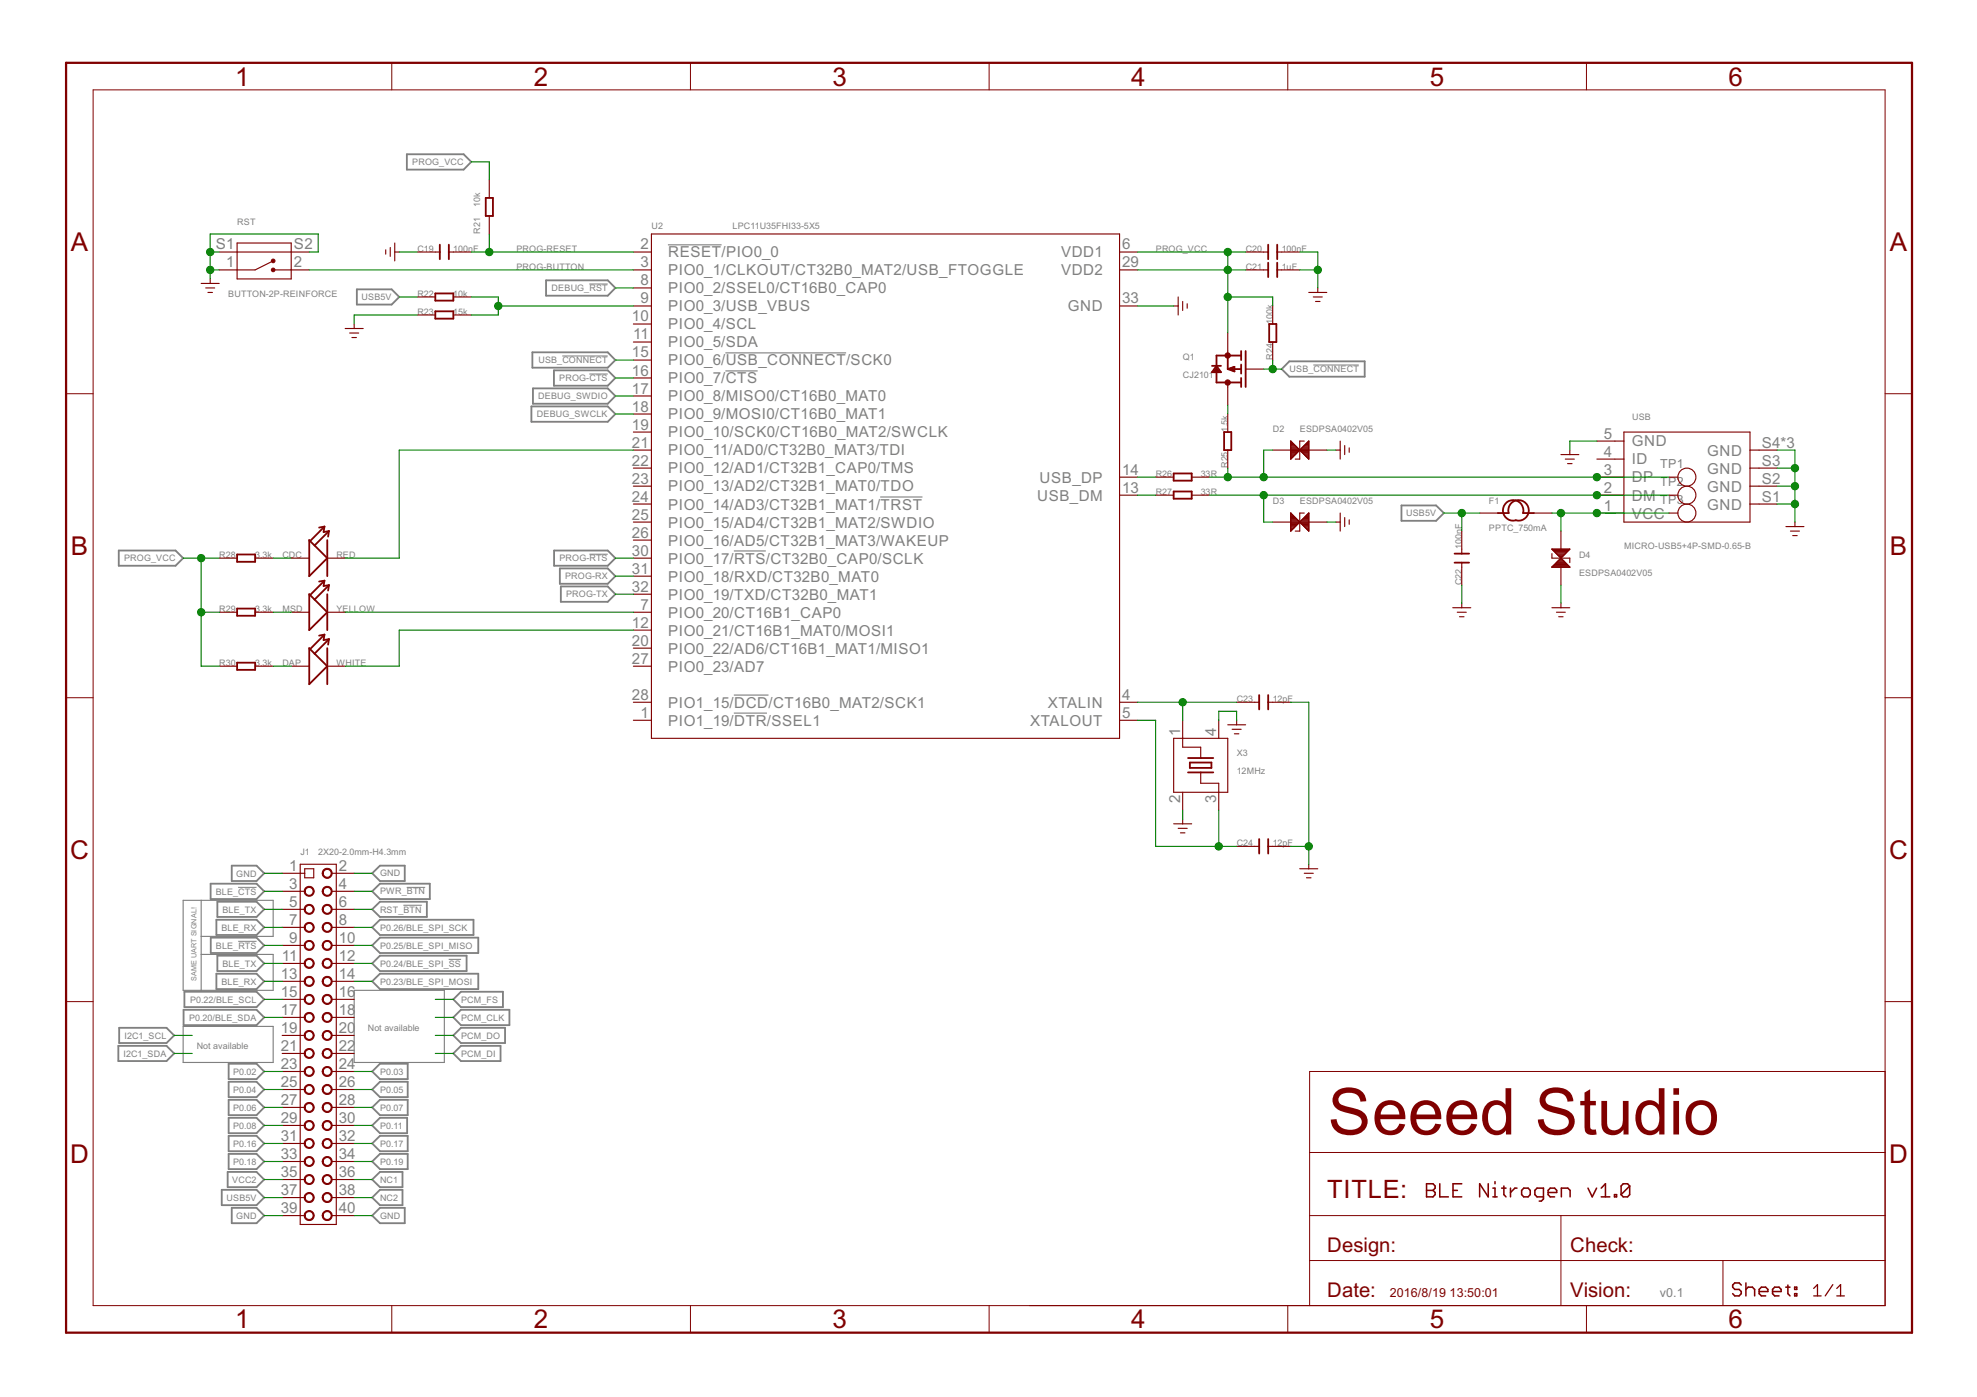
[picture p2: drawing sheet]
<svg xmlns="http://www.w3.org/2000/svg" width="297mm" height="210mm" viewBox="0 0 297 210" stroke-linecap="round" stroke-linejoin="round" font-family="sans-serif">
<path d="M30.2 135.3v13.5M27.5 154.2h13.5v5.4h-13.5zM30.2 140.7h10.8v-5.4h-13.5v13.5h13.5v-5.4h-10.8M53.2 148.8h13.6v10.8h-13.6z" fill="none" stroke="#7f7f7f" stroke-width=".17"/>
<path d="M100.4 36.8h8M109 53h18.1M109 55.7h4.8M132.2 74.7h6.4M110.3 82.8h4.8M110.3 107.1h4.9M110.3 104.4h5.2" fill="none" stroke="#808080" stroke-width=".17"/>
<g fill="none" stroke="#808080" stroke-width=".28">
<path d="M61.1 23.2h8.6l1.1 1.1-1.1 1.2h-8.6zM53.6 43.5h5.2l1.2 1.1-1.2 1.2h-5.2zM80 52.9h11.3l1.2 1.2-1.2 1.1h-11.3zM80.1 58.4h11.2l1.2 1.1-1.2 1.2h-11.2zM82 42.1h9.3l1.2 1.2-1.2 1.1h-9.3zM83.2 55.6h8.1l1.2 1.2-1.2 1.2h-8.1zM193.7 54.3h11.3v2.3h-11.3l-1.1-1.1zM79.8 61.1h11.5l1.2 1.1-1.2 1.2h-11.5zM210.6 75.9h5.2l1.1 1.2-1.1 1.2h-5.2zM17.8 82.7h8.6l1.1 1.2-1.1 1.1h-8.6zM83.2 82.7h8.1l1.2 1.2-1.2 1.1h-8.1zM84.1 85.4h7.2l1.2 1.2-1.2 1.1h-7.2z"/>
<path d="M84.3 88.1h7l1.2 1.2-1.2 1.1h-7zM31.6 132.8h6.9l1.2 1.1-1.2 1.2h-6.9zM32.5 138.2h6l1.2 1.1-1.2 1.2h-6zM32.7 135.5h5.8l1.2 1.1-1.2 1.2h-5.8zM34.8 130.1h3.7l1.2 1.1-1.2 1.2h-3.7zM55.9 131.2l1.2-1.1h3.7v2.3h-3.7zM55.9 133.9l1.2-1.1h7.5v2.3h-7.5zM55.9 136.6l1.2-1.1h7v2.3h-7zM55.9 139.3l1.2-1.1h14v2.3h-14zM17.8 157.1h7.2l1.2 1.2-1.2 1.1h-7.2zM17.9 154.4h7.1l1.2 1.2-1.2 1.1h-7.1zM27.6 151.7h10.9l1.2 1.2-1.2 1.1h-10.9z"/>
<path d="M27.7 149h10.8l1.2 1.2-1.2 1.1h-10.8zM31.7 140.9h6.8l1.2 1.1-1.2 1.2h-6.8zM32.5 146.3h6l1.2 1.1-1.2 1.2h-6zM32.7 143.6h5.8l1.2 1.2-1.2 1.1h-5.8zM34.4 159.8h4.1l1.2 1.2-1.2 1.1h-4.1zM55.9 144.8l1.2-1.2h13v2.3h-13zM55.9 147.4l1.2-1.1h14.8v2.3h-14.8zM57.1 140.9h14.8v2.3h-14.8l-1.2-1.2zM68.1 158.3l1.2-1.2h5.9v2.3h-5.9zM68.1 155.6l1.2-1.2h6.6v2.3h-6.6zM68.1 152.9l1.2-1.2h7.2v2.3h-7.2zM69.3 149h6.3v2.3h-6.3l-1.2-1.1z"/>
<path d="M33.3 178.8h5.2l1.2 1.1-1.2 1.2h-5.2zM34.2 176.1h4.3l1.2 1.1-1.2 1.2h-4.3zM34.4 162.5h4.1l1.2 1.2-1.2 1.1h-4.1zM34.4 165.2h4.1l1.2 1.2-1.2 1.2h-4.1zM34.4 168h4.1l1.2 1.1-1.2 1.2h-4.1zM34.4 170.7h4.1l1.2 1.1-1.2 1.2h-4.1zM34.4 173.4h4.1l1.2 1.1-1.2 1.2h-4.1zM55.9 163.7l1.2-1.2h4.2v2.3h-4.2zM55.9 179.9l1.2-1.1h3.4v2.3h-3.4zM55.9 177.2l1.2-1.1h3.4v2.3h-3.4zM55.9 161l1.2-1.2h4.2v2.3h-4.2zM55.9 166.4l1.2-1.2h4.2v2.4h-4.2z"/>
<path d="M55.9 171.8l1.2-1.1h4.2v2.3h-4.2zM55.9 174.5l1.2-1.1h4.2v2.3h-4.2zM55.9 169.1l1.2-1.1h4.1v2.3h-4.1zM34.8 181.5h3.7l1.2 1.1-1.2 1.2h-3.7zM55.9 182.6l1.2-1.1h3.7v2.3h-3.7z"/>
</g>
<path d="M84.5 53.5h6.8M88.5 56.2h2.8M88.5 42.7h2.8M197.3 54.8h6.9M88.6 83.3h2.7M35.8 133.3h2.7M60.6 136h2.8M61.1 133.3h2.8M35.8 141.4h2.7M67.4 144.1h1.9" fill="none" stroke="#808080" stroke-width=".15"/>
<g fill="none" stroke="#800000" stroke-width=".15">
<path d="M14 13.5h269.2v182.7h-269.2zM58.9 9.4v4.1M103.7 9.4v4.1M148.6 9.4v4.1M193.5 9.4v4.1M238.4 9.4v4.1M9.9 59.2h4.1M283.2 59.2h4.1M9.9 104.8h4.1M283.2 104.8h4.1M9.9 150.5h4.1M283.2 150.5h4.1"/>
<path d="M196.8 173.2h86.4M283.2 161h-86.4v35.2M58.9 196.2v4M103.7 196.2v4M148.6 196.2v4M193.5 196.2v4M196.8 189.4h86.4M196.8 182.6h86.4M234.5 182.6v13.6M238.4 196.2v4M258.9 189.4v6.8"/>
</g>
<g fill="none" stroke="#800000" stroke-width=".23">
<path d="M214.3 177.9h1l.3 .3v.3l-.3 .4 .3 .3v.3l-.3 .3h-1zM214.3 178.9h1M216.3 177.9v1.9h1.3M218.3 178.9h.7M219.6 177.9h-1.3v1.9h1.3M223.6 177.9v1.9l-1.3-1.9v1.9M224.3 179.8h.6M224.3 178.5h.3v1.3M224.6 177.5v.4M225.6 178.5h.7M226 178.2v1.3l.3 .3M226.9 178.5v1.3"/>
<path d="M227.9 178.5h-.3l-.7 .7M228.9 178.5h.7l.3 .4v.6l-.3 .3h-.7l-.3-.3v-.6zM231.9 179.8h-1l-.3-.3v-.6l.3-.4h1v1.6l-.3 .4h-.3M232.6 179.2h1.3v-.3l-.3-.4h-.7l-.3 .4v.6l.3 .3h.7M234.6 179.8v-1.3h1l.3 .4v.9M238.6 178.5l.6 1.3 .7-1.3M240.6 179.8h1.3M240.6 178.5l.6-.6v1.9M242.6 179.5h.3v.3h-.3zM244.9 178.2l-.4-.3h-.6l-.3 .3v1.3M244.9 178.2v1.3l-.4 .3h-.6l-.3-.3M244.9 178.2l-1.3 1.3"/>
<path d="M261.6 193.1l-.3-.3h-.7l-.3 .3v.3l.3 .3h.7l.3 .4v.3l-.3 .3h-.7l-.3-.3M262.3 192.8v1.9M262.3 193.7l.4-.3h.6l.3 .3v1M264.3 194.1h1.3v-.4l-.3-.3h-.7l-.3 .3v.7l.3 .3h.7M266.3 194.1h1.3v-.4l-.3-.3h-.7l-.3 .3v.7l.3 .3h.7M268.3 193.4h.6M268.6 193.1v1.3l.3 .3M269.6 193.4h.4v.3h-.4zM269.6 194.4h.4v.3h-.4z"/>
</g>
<path d="M9.9 9.4h277.4v190.8h-277.4z" fill="none" stroke="#800000" stroke-width=".34"/>
<path d="M272.5 193.6l.6-.6v1.7M272.5 194.7h1.1M275.4 193l-1.2 1.7M276 194.7h1.1M276 193.6l.5-.6v1.7" fill="none" stroke="#800000" stroke-width=".19"/>
<g fill="none" stroke="#800000" stroke-width=".17">
<path d="M32.9 37.9h13.6M35.6 36.5h8.2v5.4h-8.2zM41 39.2l-2.7 1.4h-5.4M58 37.5v.7M58.6 37.2v1.3M59.3 37.9h.7M59.3 36.5v2.7M62.7 37.9h3.4M67.4 37.9h3.4M73.5 27v2.7M73.5 32.4v2.8M95.2 37.9h2.7"/>
<path d="M97.9 35.2h70.3v75.7h-70.3zM168.2 37.9h2.7M187.2 37.9h3.3M191.9 37.9h3.4M30.2 42.6h2.7M30.9 43.3h1.4M31.2 43.9h.7M31.6 41.9v.7M41 40.6h5.5M51.9 49.4h2.7M52.5 50h1.4M52.9 50.7h.7"/>
<path d="M53.2 48.7v.7M62.7 47.3h2.7M62.7 44.6h2.7M68.1 47.3h2.7M68.1 44.6h2.7M95.2 43.3h2.7M95.2 40.6h2.7M95.2 46h2.7M95.2 48.7h2.7M95.2 51.4h2.7M95.2 54.1h2.7M95.2 56.8h2.7"/>
<path d="M95.2 59.5h2.7M168.2 40.6h2.7M168.2 46h2.7M176.3 46h.7M177 44.6v2.7M177.7 45.3v1.4M178.4 45.6v.7M184.5 50v3.4M184.5 57.5v3.4M184.5 55.5h.3M187.2 40.6h3.3M187.2 55.5h2.7"/>
<path d="M191.2 46v2.7M191.2 51.4v2.7M191.9 40.6h3.4M196.6 43.9h2.7M197.3 44.6h1.4M197.7 45.3h.6M198 43.3v.6M95.2 62.2h2.7M95.2 64.9h2.7M95.2 67.6h2.7M95.2 70.3h2.7M95.2 73h2.7"/>
<path d="M95.2 75.7h2.7M95.2 78.4h2.7M168.2 74.4h2.7M168.2 71.7h2.7M173.6 74.4h2.7M173.6 71.7h2.7M179 74.4h2.8M179 71.7h2.8M184.5 62.2v2.7M184.5 67.6v2.7M191.2 67.6h2.7M191.2 78.4h2.7"/>
<path d="M193.9 66.3v2.7l2.7-2.7v2.7zM193.9 77.1v2.7l2.7-2.7v2.7zM193.9 68.9h.1M193.9 68.7h.3M193.9 68.6h.4M193.9 68.5h.5M193.9 68.3h.7M193.9 68.2h.8M193.9 68.1h.9M193.9 68h1M193.9 67.8h1.2M193.9 67.7h1.3"/>
<path d="M193.9 67.6h1.3M193.9 67.4h1.2M193.9 67.3h1.1M193.9 67.2h.9M193.9 67h.8M193.9 66.9h.7M193.9 66.8h.5M193.9 66.7h.4M193.9 66.5h.3M193.9 66.4h.2M193.9 79.7h.1M193.9 79.6h.2"/>
<path d="M193.9 79.5h.4M193.9 79.3h.5M193.9 79.2h.6M193.9 79.1h.8M193.9 78.9h.9M193.9 78.8h1M193.9 78.7h1.2M193.9 78.5h1.3M193.9 78.4h1.3M193.9 78.3h1.2M193.9 78.1h1.1M193.9 78h.9"/>
<path d="M193.9 77.9h.8M193.9 77.7h.7M193.9 77.6h.6M193.9 77.5h.4M193.9 77.4h.3M193.9 77.2h.2M193.9 77.1h.1M195.3 78.4h1.3M195.3 67.7h1.3M195.3 67.6h1.3M195.4 78.5h1.2M195.5 78.3h1.1"/>
<path d="M195.5 67.8h1.1M195.5 67.4h1.1M195.5 78.7h1.1M195.6 78.1h1M195.6 67.3h1M195.6 68h1M195.6 78.8h1M195.7 78h.9M195.7 67.2h.9M195.7 68.1h.9M195.8 78.9h.8M195.8 77.9h.8"/>
<path d="M195.9 67h.7M195.9 68.2h.7M195.9 79.1h.7M196 77.1h-.7v2.7h-.7M196 66.3h-.7v2.7h-.7M196 66.9h.6M196 77.7h.6M196 68.3h.6M196 79.2h.6M196.1 77.6h.5M196.1 68.5h.5M196.1 66.8h.5"/>
<path d="M196.2 79.3h.4M196.2 77.5h.4M196.3 68.6h.3M196.3 66.7h.3M196.3 79.5h.3M196.4 77.4h.2M196.4 66.5h.2M196.4 68.7h.2M196.4 79.6h.2M196.5 77.2h.1M196.5 66.4h.1M196.5 68.9h.1"/>
<path d="M196.6 79.7h.1M196.6 67.6h2.7M196.6 78.4h2.7M196.6 77.1h.1M200.7 67.6h.7M200.7 78.4h.7M201.4 66.3v2.7M201.4 77.1v2.7M202 67v1.3M202 77.8v1.3M202.7 67.3v.7M202.7 78.1v.7"/>
<path d="M219.6 79.8v3.4M222.3 77.1h2.7M230.5 77.1h2.7M234.5 68.3h2.7M234.5 79.8v2.7M235.2 69h1.3M235.5 69.7h.7M235.9 67.6v.7M239.9 77.1h4.1M239.9 74.4h4.1M239.9 71.7h4.1M239.9 69h4.1"/>
<path d="M239.9 66.3h4.1M244 64.9h18.9v13.5h-18.9zM250.8 77.1h1.3M250.8 74.4h1.3M250.8 71.7h1.3M262.9 67.6h4.1M262.9 70.3h4.1M262.9 73h4.1M262.9 75.7h4.1M268.3 79.1h2.7M269 79.8h1.4M269.7 78.4v.7"/>
<path d="M32.9 92h2.7M32.9 83.9h2.7M38.3 92h2.7M38.3 83.9h2.7M43.8 92h2.7M43.8 83.9h2.7M49.2 92h2.7M49.2 83.9h2.7M95.2 92h2.7M95.2 94.7h2.7M95.2 97.4h2.7M95.2 81.2h2.7"/>
<path d="M95.2 83.9h2.7M95.2 86.6h2.7M95.2 89.3h2.7M218.3 91.3h2.7M218.9 92h1.4M219.3 92.7h.7M219.6 84.5v3.4M219.6 90.6v.7M233.2 83.2v.7h2.7v.6M233.2 91.3h2.7M233.2 85.2l1.3-1.3 1.4 1.3zM233.2 85.2h2.7"/>
<path d="M233.2 82.5h2.7l-1.4 1.4zM233.2 82.6h2.6M233.3 85.1h2.4M233.4 82.7h2.3M233.4 84.9h2.2M233.5 82.8h2M233.6 84.8h1.9M233.6 83h1.8M233.7 84.7h1.6M233.8 83.1h1.5M233.8 84.5h1.4M233.8 92h1.4"/>
<path d="M233.9 83.2h1.2M234 84.4h1.1M234 83.4h1M234.1 84.3h.8M234.2 83.5h.7M234.2 92.7h.6M234.2 84.2h.6M234.3 83.6h.4M234.4 84h.3M234.4 83.8h.2M234.5 83.9h.1M234.5 85.2v2.7"/>
<path d="M234.5 90.6v.7M269.3 80.5h.7M32.9 100.1h2.7M38.3 100.1h2.7M43.8 100.1h2.7M49.2 100.1h2.7M95.2 108.2h2.7M95.2 105.5h2.7M95.2 100.1h2.7M168.2 108.2h2.7M168.2 105.5h2.7M176.3 110.9h8.2v8.1h-8.2z"/>
<path d="M177.7 108.2v4.1h2.7v1.6M177.7 119v2.8M180.4 116.1v1.6h2.7v4.1M183.1 108.2v2.7M184.5 108.9h2.7M185.1 109.6h1.4M185.5 110.3h.6M185.8 105.5h3.4M185.8 108.2v.7M190.5 105.5h3.4M42.4 131.2h3.4M42.4 133.9h3.4"/>
<path d="M42.4 136.6h3.4M42.4 139.3h3.4M45.1 129.9h5.4v54.1h-5.4zM45.8 130.5h1.3v1.4h-1.3zM49.8 131.2h3.4M49.8 133.9h3.4M49.8 136.6h3.4M49.8 139.3h3.4M176.3 123.8h2.7M177 124.5h1.4M177.4 125.1h.6M177.7 123.1v.7"/>
<path d="M185.8 127.2h3.4M190.5 127.2h3.4M195.3 130.5h2.7M196 131.2h1.3M196.3 131.9h.7M196.6 129.9v.6M42.4 142h3.4M42.4 144.8h3.4M42.4 147.4h3.4M42.4 150.2h3.4M42.4 152.9h3.4M42.4 155.6h3.4"/>
<path d="M42.4 158.3h3.4M49.8 142h3.4M49.8 144.8h3.4M49.8 147.4h3.4M49.8 150.2h3.4M49.8 152.9h3.4M49.8 155.6h3.4M49.8 158.3h3.4M42.4 161h3.4M42.4 163.7h3.4M42.4 166.4h3.4M42.4 169.1h3.4"/>
<path d="M42.4 171.8h3.4M42.4 174.5h3.4M42.4 177.2h3.4M42.4 179.9h3.4M49.8 161h3.4M49.8 163.7h3.4M49.8 166.4h3.4M49.8 169.1h3.4M49.8 171.8h3.4M49.8 174.5h3.4M49.8 177.2h3.4M49.8 179.9h3.4"/>
<path d="M42.4 182.6h3.4M49.8 182.6h3.4"/>
<circle cx="253.4" cy="74.4" r="1.35"/>
<circle cx="253.4" cy="71.7" r="1.35"/>
<circle cx="253.4" cy="77.1" r="1.35"/>
</g>
<g fill="none" stroke="#800000" stroke-width=".28">
<path d="M66.1 36.8v2.1M67.4 36.8v2.1M73 29.7h1.1v2.7h-1.1zM190.5 36.8v2.1M190.5 39.5v2.1M191.9 36.8v2.1M191.9 39.5v2.1M65.4 46.8h2.7v1.1h-2.7zM65.4 44.1h2.7v1.1h-2.7zM182.1 55h1.4M182.8 55l.7 .9h-1.4zM182.8 55.5l.3 .4"/>
<path d="M182.8 55.5l-.4 .4M182.8 55.5l.3 .3M182.8 55.5l-.4 .3M184.5 53.4v2.1M184.5 55.5l1 .3M184.8 55.5h1.7M184.8 55.5l.7 .3M185 55.3l.5 .5M185.5 55.1l-1 .4M185.5 55.1v.7M185.5 55.1l-.7 .4M186.5 53.4h-3.7v4.1h3.7"/>
<path d="M186.5 52.7v1.4M186.5 54.8v1.3M186.5 56.8v1.3M187.2 52.7v5.4M190.7 48.7h1.1v2.7h-1.1zM48.7 79.1l-2.1 2.2M48.7 79.1l-.8 .2M48.7 79.1l-.1 .8 .8-.1M49.4 79.8l-2.1 2.2M49.4 79.8l-.1 .8M176.3 71.1h2.7v1.1h-2.7zM176.3 73.9h2.7v1h-2.7z"/>
<path d="M183.9 64.9h1.1v2.7h-1.1zM225 77.1h1.7a1.54 1.54 0 0 1 1.3-1.9 1.54 1.54 0 0 1 1.7 1.6 1.54 1.54 0 0 1-1.9 1.4 1.54 1.54 0 0 1-2-1.4 1.54 1.54 0 0 1 1.7-1.6 1.54 1.54 0 0 1 1.3 1.9h1.7M35.6 83.3h2.7v1.1h-2.7zM35.6 91.4h2.7v1.1h-2.7zM35.6 99.6h2.7v1h-2.7zM46.5 89.3l2.7 2.7-2.7 2.7zM46.6 81.3l-.1-.1v5.4l2.7-2.7-1.9-1.9M46.6 97.5l-.1-.1v5.4l2.7-2.7-1.9-1.9M46.6 81.3l.7 .7M46.6 97.5l.7 .7M48.7 95.4l-2.1 2.1M48.7 95.4l-.8 .1"/>
<path d="M48.7 95.4l-.1 .8 .8-.2M48.7 87.2l-2.1 2.2M48.7 87.2l-.8 .2M48.7 87.2l-.1 .9 .8-.2M49.2 81.2v5.4M49.2 89.3v5.4M49.2 97.4v5.4M49.4 96l-2.1 2.2M49.4 96l-.1 .9M49.4 87.9l-2.1 2.2M49.4 87.9l-.1 .8M218.5 84.5h2.2"/>
<path d="M218.5 83.2h2.2M178.5 116.1h3.8M178.5 113.9h3.8M178.8 114.6h3.2v.8h-3.2zM189.2 104.4v2.2M190.5 104.4v2.2M189.2 126.1v2.1M190.5 126.1v2.1"/>
</g>
<g fill="#800000" stroke="#800000" stroke-width=".15">
<path d="M184.1 57.3a.41 .41 0 0 1 .7 0 .41 .41 0 0 1-.2 .6 .41 .41 0 0 1-.6-.4h.3l.2-.2 .1 .3h-.1l-.2-.1h-.3z" fill-rule="evenodd"/>
<path d="M184.1 53.2a.41 .41 0 0 1 .7 0 .41 .41 0 0 1-.2 .6 .41 .41 0 0 1-.6-.4h.3l.2-.1 .1 .1-.1 .2-.2-.2h-.3z" fill-rule="evenodd"/>
<path d="M45.9 136.1a.75 .75 0 0 1 1.2 .1 .75 .75 0 0 1-.4 1.1 .75 .75 0 0 1-1-.7h.2a.6 .6 0 0 1 .8-.5 .6 .6 0 0 1 .1 1 .6 .6 0 0 1-.9-.3v-.2h-.2z" fill-rule="evenodd"/>
<path d="M45.9 133.4a.75 .75 0 0 1 1.2 .1 .75 .75 0 0 1-.4 1.1 .75 .75 0 0 1-1-.7h.2a.6 .6 0 0 1 .8-.5 .6 .6 0 0 1 .1 1 .6 .6 0 0 1-.9-.3v-.2h-.2z" fill-rule="evenodd"/>
<path d="M45.9 138.9a.75 .75 0 0 1 1.2 0 .75 .75 0 0 1-.4 1.1 .75 .75 0 0 1-1-.7h.2a.6 .6 0 0 1 .8-.4 .6 .6 0 0 1 .1 1 .6 .6 0 0 1-.9-.3v-.3h-.2z" fill-rule="evenodd"/>
<path d="M45.9 141.6a.75 .75 0 0 1 1.2 0 .75 .75 0 0 1-.4 1.2 .75 .75 0 0 1-1-.8h.2a.6 .6 0 0 1 .8-.5 .6 .6 0 0 1 .1 1 .6 .6 0 0 1-.9-.3v-.2h-.2z" fill-rule="evenodd"/>
<path d="M45.9 144.3a.75 .75 0 0 1 1.2 0 .75 .75 0 0 1-.4 1.2 .75 .75 0 0 1-1-.7h.2a.6 .6 0 0 1 .8-.5 .6 .6 0 0 1 .1 1 .6 .6 0 0 1-.9-.4v-.1h-.2z" fill-rule="evenodd"/>
<path d="M45.9 147a.76 .76 0 0 1 1.2 0 .76 .76 0 0 1-.4 1.2 .76 .76 0 0 1-1-.8h.2a.6 .6 0 0 1 .8-.4 .6 .6 0 0 1 .1 1 .6 .6 0 0 1-.9-.3v-.3h-.2z" fill-rule="evenodd"/>
<path d="M45.9 149.7a.76 .76 0 0 1 1.2 0 .76 .76 0 0 1-.4 1.2 .76 .76 0 0 1-1-.7h.2a.6 .6 0 0 1 .8-.5 .6 .6 0 0 1 .1 1 .6 .6 0 0 1-.9-.3v-.2h-.2z" fill-rule="evenodd"/>
<path d="M45.9 152.4a.75 .75 0 0 1 1.2 0 .75 .75 0 0 1-.4 1.2 .75 .75 0 0 1-1-.7h.2a.6 .6 0 0 1 .8-.5 .6 .6 0 0 1 .1 1 .6 .6 0 0 1-.9-.3v-.2h-.2z" fill-rule="evenodd"/>
<path d="M45.9 155.1a.75 .75 0 0 1 1.2 0 .75 .75 0 0 1-.4 1.2 .75 .75 0 0 1-1-.7h.2a.6 .6 0 0 1 .8-.5 .6 .6 0 0 1 .1 1 .6 .6 0 0 1-.9-.3v-.2h-.2z" fill-rule="evenodd"/>
<path d="M45.9 160.5a.75 .75 0 0 1 1.2 .1 .75 .75 0 0 1-.4 1.1 .75 .75 0 0 1-1-.7h.2a.6 .6 0 0 1 .8-.5 .6 .6 0 0 1 .1 1 .6 .6 0 0 1-.9-.3v-.2h-.2z" fill-rule="evenodd"/>
<path d="M45.9 157.8a.75 .75 0 0 1 1.2 .1 .75 .75 0 0 1-.4 1.1 .75 .75 0 0 1-1-.7h.2a.6 .6 0 0 1 .8-.5 .6 .6 0 0 1 .1 1 .6 .6 0 0 1-.9-.3v-.2h-.2z" fill-rule="evenodd"/>
<path d="M45.9 163.2a.75 .75 0 0 1 1.2 .1 .75 .75 0 0 1-.4 1.1 .75 .75 0 0 1-1-.7h.2a.6 .6 0 0 1 .8-.5 .6 .6 0 0 1 .1 1 .6 .6 0 0 1-.9-.3v-.2h-.2z" fill-rule="evenodd"/>
<path d="M45.9 165.9a.76 .76 0 0 1 1.2 .1 .76 .76 0 0 1-.4 1.1 .76 .76 0 0 1-1-.7h.2a.6 .6 0 0 1 .8-.5 .6 .6 0 0 1 .1 1 .6 .6 0 0 1-.9-.3v-.2h-.2z" fill-rule="evenodd"/>
<path d="M45.9 168.6a.76 .76 0 0 1 1.2 .1 .76 .76 0 0 1-.4 1.1 .76 .76 0 0 1-1-.7h.2a.6 .6 0 0 1 .8-.5 .6 .6 0 0 1 .1 1 .6 .6 0 0 1-.9-.3v-.2h-.2z" fill-rule="evenodd"/>
<path d="M45.9 171.3a.75 .75 0 0 1 1.2 .1 .75 .75 0 0 1-.4 1.1 .75 .75 0 0 1-1-.7h.2a.6 .6 0 0 1 .8-.5 .6 .6 0 0 1 .1 1 .6 .6 0 0 1-.9-.3v-.2h-.2z" fill-rule="evenodd"/>
<path d="M45.9 174a.75 .75 0 0 1 1.2 .1 .75 .75 0 0 1-.4 1.1 .75 .75 0 0 1-1-.7h.2a.6 .6 0 0 1 .8-.5 .6 .6 0 0 1 .1 1 .6 .6 0 0 1-.9-.3v-.2h-.2z" fill-rule="evenodd"/>
<path d="M45.9 176.7a.75 .75 0 0 1 1.2 .1 .75 .75 0 0 1-.4 1.1 .75 .75 0 0 1-1-.7h.2a.6 .6 0 0 1 .8-.5 .6 .6 0 0 1 .1 1 .6 .6 0 0 1-.9-.3v-.2h-.2z" fill-rule="evenodd"/>
<path d="M45.9 179.5a.75 .75 0 0 1 1.2 0 .75 .75 0 0 1-.4 1.1 .75 .75 0 0 1-1-.7h.2a.6 .6 0 0 1 .8-.5 .6 .6 0 0 1 .1 1 .6 .6 0 0 1-.9-.3v-.2h-.2z" fill-rule="evenodd"/>
<path d="M45.9 182.2a.75 .75 0 0 1 1.2 0 .75 .75 0 0 1-.4 1.2 .75 .75 0 0 1-1-.8h.2a.6 .6 0 0 1 .8-.5 .6 .6 0 0 1 .1 1 .6 .6 0 0 1-.9-.3v-.2h-.2z" fill-rule="evenodd"/>
<path d="M48.6 179.5a.75 .75 0 0 1 1.2 0 .75 .75 0 0 1-.4 1.1 .75 .75 0 0 1-1-.7h.2a.6 .6 0 0 1 .8-.5 .6 .6 0 0 1 .2 1 .6 .6 0 0 1-1-.3v-.2h-.2z" fill-rule="evenodd"/>
<path d="M48.6 182.2a.75 .75 0 0 1 1.2 0 .75 .75 0 0 1-.4 1.2 .75 .75 0 0 1-1-.8h.2a.6 .6 0 0 1 .8-.5 .6 .6 0 0 1 .2 1 .6 .6 0 0 1-1-.3v-.2h-.2z" fill-rule="evenodd"/>
<path d="M48.6 176.7a.75 .75 0 0 1 1.2 .1 .75 .75 0 0 1-.4 1.1 .75 .75 0 0 1-1-.7h.2a.6 .6 0 0 1 .8-.5 .6 .6 0 0 1 .2 1 .6 .6 0 0 1-1-.3v-.2h-.2z" fill-rule="evenodd"/>
<path d="M48.6 174a.75 .75 0 0 1 1.2 .1 .75 .75 0 0 1-.4 1.1 .75 .75 0 0 1-1-.7h.2a.6 .6 0 0 1 .9-.5 .6 .6 0 0 1 .1 1 .6 .6 0 0 1-1-.3v-.2h-.2z" fill-rule="evenodd"/>
<path d="M48.6 171.3a.75 .75 0 0 1 1.2 .1 .75 .75 0 0 1-.4 1.1 .75 .75 0 0 1-1-.7h.2a.6 .6 0 0 1 .9-.5 .6 .6 0 0 1 0 1 .6 .6 0 0 1-.9-.3v-.2h-.2z" fill-rule="evenodd"/>
<path d="M48.6 168.6a.76 .76 0 0 1 1.2 .1 .76 .76 0 0 1-.4 1.1 .76 .76 0 0 1-1-.7h.2a.6 .6 0 0 1 .9-.5 .6 .6 0 0 1 0 1 .6 .6 0 0 1-.9-.3v-.2h-.2z" fill-rule="evenodd"/>
<path d="M48.6 165.9a.76 .76 0 0 1 1.2 .1 .76 .76 0 0 1-.4 1.1 .76 .76 0 0 1-1-.7h.2a.6 .6 0 0 1 .9-.5 .6 .6 0 0 1 0 1 .6 .6 0 0 1-.9-.3v-.2h-.2z" fill-rule="evenodd"/>
<path d="M48.6 163.2a.75 .75 0 0 1 1.2 .1 .75 .75 0 0 1-.4 1.1 .75 .75 0 0 1-1-.7h.2a.6 .6 0 0 1 .8-.5 .6 .6 0 0 1 .2 1 .6 .6 0 0 1-1-.3v-.2h-.2z" fill-rule="evenodd"/>
<path d="M48.6 160.5a.75 .75 0 0 1 1.2 .1 .75 .75 0 0 1-.4 1.1 .75 .75 0 0 1-1-.7h.2a.6 .6 0 0 1 .8-.5 .6 .6 0 0 1 .2 1 .6 .6 0 0 1-1-.3v-.2h-.2z" fill-rule="evenodd"/>
<path d="M48.6 155.1a.75 .75 0 0 1 1.2 0 .75 .75 0 0 1-.4 1.2 .75 .75 0 0 1-1-.7h.2a.6 .6 0 0 1 .9-.5 .6 .6 0 0 1 .1 1 .6 .6 0 0 1-1-.3v-.2h-.2z" fill-rule="evenodd"/>
<path d="M48.6 157.8a.75 .75 0 0 1 1.2 .1 .75 .75 0 0 1-.4 1.1 .75 .75 0 0 1-1-.7h.2a.6 .6 0 0 1 .9-.5 .6 .6 0 0 1 .1 1 .6 .6 0 0 1-1-.3v-.2h-.2z" fill-rule="evenodd"/>
<path d="M48.6 152.4a.75 .75 0 0 1 1.2 0 .75 .75 0 0 1-.4 1.2 .75 .75 0 0 1-1-.7h.2a.6 .6 0 0 1 .9-.5 .6 .6 0 0 1 0 1 .6 .6 0 0 1-.9-.3v-.2h-.2z" fill-rule="evenodd"/>
<path d="M48.6 149.7a.76 .76 0 0 1 1.2 0 .76 .76 0 0 1-.4 1.2 .76 .76 0 0 1-1-.7h.2a.6 .6 0 0 1 .9-.5 .6 .6 0 0 1 0 1 .6 .6 0 0 1-.9-.3v-.2h-.2z" fill-rule="evenodd"/>
<path d="M48.6 147a.76 .76 0 0 1 1.2 0 .76 .76 0 0 1-.4 1.2 .76 .76 0 0 1-1-.8h.2a.6 .6 0 0 1 .9-.4 .6 .6 0 0 1 0 1 .6 .6 0 0 1-.9-.3v-.3h-.2z" fill-rule="evenodd"/>
<path d="M48.6 144.3a.75 .75 0 0 1 1.2 0 .75 .75 0 0 1-.4 1.2 .75 .75 0 0 1-1-.7h.2a.6 .6 0 0 1 .8-.5 .6 .6 0 0 1 .2 1 .6 .6 0 0 1-1-.4v-.1h-.2z" fill-rule="evenodd"/>
<path d="M48.6 141.6a.75 .75 0 0 1 1.2 0 .75 .75 0 0 1-.4 1.2 .75 .75 0 0 1-1-.8h.2a.6 .6 0 0 1 .8-.5 .6 .6 0 0 1 .2 1 .6 .6 0 0 1-1-.3v-.2h-.2z" fill-rule="evenodd"/>
<path d="M48.6 138.9a.75 .75 0 0 1 1.2 0 .75 .75 0 0 1-.4 1.1 .75 .75 0 0 1-1-.7h.2a.6 .6 0 0 1 .9-.4 .6 .6 0 0 1 .1 1 .6 .6 0 0 1-1-.3v-.3h-.2z" fill-rule="evenodd"/>
<path d="M48.6 136.1a.75 .75 0 0 1 1.2 .1 .75 .75 0 0 1-.4 1.1 .75 .75 0 0 1-1-.7h.2a.6 .6 0 0 1 .9-.5 .6 .6 0 0 1 .1 1 .6 .6 0 0 1-1-.3v-.2h-.2z" fill-rule="evenodd"/>
<path d="M48.6 133.4a.75 .75 0 0 1 1.2 .1 .75 .75 0 0 1-.4 1.1 .75 .75 0 0 1-1-.7h.2a.6 .6 0 0 1 .9-.5 .6 .6 0 0 1 0 1 .6 .6 0 0 1-.9-.3v-.2h-.2z" fill-rule="evenodd"/>
<path d="M48.6 130.7a.76 .76 0 0 1 1.2 .1 .76 .76 0 0 1-.4 1.1 .76 .76 0 0 1-1-.7h.2a.6 .6 0 0 1 .9-.5 .6 .6 0 0 1 0 1 .6 .6 0 0 1-.9-.3v-.2h-.2z" fill-rule="evenodd"/>
<circle cx="41" cy="39.2" r=".28"/>
<circle cx="41" cy="40.6" r=".28"/>
</g>
<g fill="none" stroke="#008000" stroke-width=".17">
<path d="M31.6 37.9h1.3M46.5 37.9h1.3v-2.7h-16.2v6.7M60 37.9h2.7M70.8 37.9h24.4M70.8 24.3h2.7v2.7M73.5 35.2v2.7M170.9 37.9h16.3M184.5 37.9v12.1M195.3 37.9h2.7v5.4M31.6 40.6h1.3M46.5 40.6h48.7M60 44.6h2.7"/>
<path d="M62.7 47.3h-9.5v1.4M70.8 44.6h4.1v2.7h-4.1M74.9 46h20.3M92.5 59.5h2.7M92.5 56.8h2.7M92.5 43.3h2.7M92.5 54.1h2.7M170.9 40.6h16.3M170.9 46h5.4M184.5 44.6h6.7v1.4M189.9 55.5h2.7M191.2 54.1v1.4"/>
<path d="M195.3 40.6h2.7M92.5 62.2h2.7M95.2 67.6h-35.2v16.3h-8.1M170.9 71.7h2.7M170.9 74.4h2.7M181.8 71.7h69M181.8 74.4h69M184.5 60.9v1.3M184.5 70.3v1.4M189.9 74.4v4h1.3M191.2 67.6h-1.3v4.1M199.3 67.6h1.4"/>
<path d="M199.3 78.4h1.4M216.9 77.1h5.4M219.6 77.1v2.7M233.2 77.1h17.6M234.5 77.1v2.7M239.9 66.3h-4v1.3M267 67.6h2.7v10.8M267 75.7h2.7M267 73h2.7M267 70.3h2.7M27.5 83.9h5.4M30.2 83.9v16.2h2.7"/>
<path d="M30.2 92h2.7M41 83.9h2.8M41 92h2.8M51.9 92h43.3M92.5 86.6h2.7M92.5 89.3h2.7M92.5 83.9h2.7M95.2 94.7h-35.2v5.4h-8.1M219.6 87.9v2.7M234.5 87.9v2.7M41 100.1h2.8M170.9 108.2h2.7v19h12.2"/>
<path d="M170.9 105.5h14.9M177.7 105.5v2.7M183.1 108.2v-1.3h2.7v1.3M193.9 105.5h2.7v24.4M39.7 131.2h2.7M39.7 133.9h2.7M39.7 136.6h2.7M39.7 139.3h2.7M53.2 131.2h2.7M53.2 133.9h2.7M53.2 136.6h2.7M53.2 139.3h2.7"/>
<path d="M177.7 121.8v1.3M183.1 121.8v5.4M193.9 127.2h2.7M26.2 158.3h2.7M26.2 155.6h2.7M39.7 150.2h2.7M39.7 152.9h2.7M39.7 142h2.7M39.7 144.8h2.7M39.7 147.4h2.7M53.2 142h2.7M53.2 144.8h2.7"/>
<path d="M53.2 147.4h2.7M65.4 158.3h2.7M65.4 155.6h2.7M65.4 150.2h2.7M65.4 152.9h2.7M39.7 179.9h2.7M39.7 177.2h2.7M39.7 161h2.7M39.7 163.7h2.7M39.7 166.4h2.7M39.7 169.1h2.7M39.7 171.8h2.7"/>
<path d="M39.7 174.5h2.7M53.2 179.9h2.7M53.2 177.2h2.7M53.2 161h2.7M53.2 163.7h2.7M53.2 166.4h2.7M53.2 169.1h2.7M53.2 171.8h2.7M53.2 174.5h2.7M39.7 182.6h2.7M53.2 182.6h2.7"/>
</g>
<g fill="#008000" stroke="#008000" stroke-width=".15">
<circle cx="31.6" cy="40.6" r=".55"/>
<circle cx="31.6" cy="37.9" r=".55"/>
<circle cx="269.7" cy="73" r=".55"/>
<circle cx="269.7" cy="70.3" r=".55"/>
<circle cx="269.7" cy="75.7" r=".55"/>
<circle cx="198" cy="40.6" r=".55"/>
<circle cx="196.6" cy="127.2" r=".55"/>
<circle cx="219.6" cy="77.1" r=".55"/>
<circle cx="184.5" cy="71.7" r=".55"/>
<circle cx="189.9" cy="71.7" r=".55"/>
<circle cx="239.9" cy="71.7" r=".55"/>
<circle cx="189.9" cy="74.4" r=".55"/>
<circle cx="239.9" cy="74.4" r=".55"/>
<circle cx="74.9" cy="46" r=".55"/>
<circle cx="73.5" cy="37.9" r=".55"/>
<circle cx="234.5" cy="77.1" r=".55"/>
<circle cx="239.9" cy="77.1" r=".55"/>
<circle cx="177.7" cy="105.5" r=".55"/>
<circle cx="183.1" cy="127.2" r=".55"/>
<circle cx="191.2" cy="55.5" r=".55"/>
<circle cx="184.5" cy="40.6" r=".55"/>
<circle cx="184.5" cy="37.9" r=".55"/>
<circle cx="184.5" cy="44.6" r=".55"/>
<circle cx="30.2" cy="92" r=".55"/>
<circle cx="30.2" cy="83.9" r=".55"/>
</g>
<text font-size="10.9" fill="#800000" x="199.5" y="170.5">Seeed Studio</text>
<g font-size="4.4" fill="#800000">
<text x="35.3" y="12.8">1</text>
<text x="80.2" y="12.8">2</text>
<text x="125.1" y="12.8">3</text>
<text x="170" y="12.8">4</text>
<text x="214.8" y="12.8">5</text>
<text x="259.7" y="12.8">6</text>
<text x="10.6" y="37.7">A</text>
<text x="283.9" y="37.7">A</text>
<text x="10.6" y="83.4">B</text>
<text x="283.9" y="83.4">B</text>
<text x="10.5" y="129">C</text>
<text x="283.8" y="129">C</text>
<text x="10.5" y="174.7">D</text>
<text x="283.8" y="174.7">D</text>
<text x="35.3" y="199.6">1</text>
<text x="80.2" y="199.6">2</text>
<text x="125.1" y="199.6">3</text>
<text x="170" y="199.6">4</text>
<text x="214.8" y="199.6">5</text>
<text x="259.7" y="199.6">6</text>
</g>
<text font-size="4.3" fill="#800000" x="199.4" y="179.9">TITLE:</text>
<g font-size="3.4" fill="#800000">
<text x="199.4" y="188.1">Design:</text>
<text x="235.9" y="188.1">Check:</text>
<text x="199.4" y="194.8">Date:</text>
<text x="235.9" y="194.8">Vision:</text>
</g>
<g font-size="2.5" fill="#808080">
<text x="32.4" y="37.5">S1</text>
<text x="34" y="40.2">1</text>
<text x="44.1" y="40.2">2</text>
<text x="44.2" y="37.5">S2</text>
<text x="96.2" y="37.5">2</text>
<text x="96.2" y="40.2">3</text>
<text x="100.4" y="38.7">RESET/PIO0_0</text>
<text x="100.4" y="41.4">PIO0_1/CLKOUT/CT32B0_MAT2/USB_FTOGGLE</text>
<text x="159.4" y="38.7">VDD1</text>
<text x="159.4" y="41.4">VDD2</text>
<text x="168.6" y="37.5">6</text>
<text x="168.6" y="40.2">29</text>
<text x="96.2" y="42.9">8</text>
<text x="96.2" y="45.6">9</text>
<text x="100.4" y="44.1">PIO0_2/SSEL0/CT16B0_CAP0</text>
<text x="100.4" y="46.8">PIO0_3/USB_VBUS</text>
<text x="160.4" y="46.8">GND</text>
<text x="168.6" y="45.6">33</text>
<text x="94.9" y="48.3">10</text>
<text x="94.9" y="53.7">15</text>
<text x="95.1" y="51">11</text>
<text x="100.4" y="49.5">PIO0_4/SCL</text>
<text x="100.4" y="52.2">PIO0_5/SDA</text>
<text x="94.9" y="56.4">16</text>
<text x="94.9" y="59.1">17</text>
<text x="100.4" y="54.9">PIO0_6/USB_CONNECT/SCK0</text>
<text x="100.4" y="57.6">PIO0_7/CTS</text>
<text x="94.9" y="61.8">18</text>
<text x="94.9" y="64.5">19</text>
<text x="100.4" y="60.3">PIO0_8/MISO0/CT16B0_MAT0</text>
<text x="100.4" y="63">PIO0_9/MOSI0/CT16B0_MAT1</text>
<text x="100.4" y="65.7">PIO0_10/SCK0/CT16B0_MAT2/SWCLK</text>
<text x="241" y="65.9">5</text>
<text x="94.9" y="67.2">21</text>
<text x="94.9" y="70">22</text>
<text x="100.4" y="68.4">PIO0_11/AD0/CT32B0_MAT3/TDI</text>
<text x="100.4" y="71.1">PIO0_12/AD1/CT32B1_CAP0/TMS</text>
<text x="168.6" y="71.3">14</text>
<text x="241" y="71.3">3</text>
<text x="241" y="68.6">4</text>
<text x="245.2" y="69.8">ID</text>
<text x="245.2" y="67.1">GND</text>
<text x="256.5" y="71.1">GND</text>
<text x="256.5" y="68.4">GND</text>
<text x="264.7" y="70">S3</text>
<text x="264.7" y="67.2">S4*3</text>
<text x="94.9" y="72.7">23</text>
<text x="94.9" y="75.4">24</text>
<text x="100.4" y="73.8">PIO0_13/AD2/CT32B1_MAT0/TDO</text>
<text x="100.4" y="76.6">PIO0_14/AD3/CT32B1_MAT1/TRST</text>
<text x="155.8" y="75.2">USB_DM</text>
<text x="156.2" y="72.5">USB_DP</text>
<text x="168.6" y="74">13</text>
<text x="241" y="76.7">1</text>
<text x="241" y="74">2</text>
<text x="245.2" y="77.9">VCC</text>
<text x="245.2" y="75.2">DM</text>
<text x="245.2" y="72.5">DP</text>
<text x="256.5" y="76.6">GND</text>
<text x="256.5" y="73.9">GND</text>
<text x="264.7" y="75.4">S1</text>
<text x="264.7" y="72.7">S2</text>
<text x="94.9" y="78.1">25</text>
<text x="94.9" y="80.8">26</text>
<text x="94.9" y="83.5">30</text>
<text x="100.4" y="79.3">PIO0_15/AD4/CT32B1_MAT2/SWDIO</text>
<text x="100.4" y="82">PIO0_16/AD5/CT32B1_MAT3/WAKEUP</text>
<text x="94.9" y="86.2">31</text>
<text x="94.9" y="88.9">32</text>
<text x="100.4" y="84.7">PIO0_17/RTS/CT32B0_CAP0/SCLK</text>
<text x="100.4" y="87.4">PIO0_18/RXD/CT32B0_MAT0</text>
<text x="94.9" y="94.3">12</text>
<text x="96.2" y="91.6">7</text>
<text x="100.4" y="92.8">PIO0_20/CT16B1_CAP0</text>
<text x="100.4" y="95.5">PIO0_21/CT16B1_MAT0/MOSI1</text>
<text x="100.4" y="90.1">PIO0_19/TXD/CT32B0_MAT1</text>
<text x="94.9" y="97">20</text>
<text x="94.9" y="99.7">27</text>
<text x="100.4" y="98.2">PIO0_22/AD6/CT16B1_MAT1/MISO1</text>
<text x="100.4" y="100.9">PIO0_23/AD7</text>
<text x="94.9" y="105.1">28</text>
<text x="96.2" y="107.8">1</text>
<text x="100.4" y="106.3">PIO1_15/DCD/CT16B0_MAT2/SCK1</text>
<text x="157.4" y="106.3">XTALIN</text>
<text x="168.6" y="105.1">4</text>
<text x="168.6" y="107.8">5</text>
<text x="100.4" y="109">PIO1_19/DTR/SSEL1</text>
<text x="154.8" y="109">XTALOUT</text>
<text x="177.3" y="110.5" transform="rotate(-90 177.3 110.5)">1</text>
<text x="182.7" y="110.5" transform="rotate(-90 182.7 110.5)">4</text>
<text x="177.3" y="120.7" transform="rotate(-90 177.3 120.7)">2</text>
<text x="182.7" y="120.7" transform="rotate(-90 182.7 120.7)">3</text>
<text x="43.5" y="130.8">1</text>
<text x="50.9" y="130.8">2</text>
<text x="43.5" y="133.5">3</text>
<text x="43.5" y="136.3">5</text>
<text x="50.9" y="133.5">4</text>
<text x="50.9" y="136.3">6</text>
<text x="43.5" y="139">7</text>
<text x="43.5" y="141.7">9</text>
<text x="50.9" y="139">8</text>
<text x="50.9" y="141.7">10</text>
<text x="42.2" y="147.1">13</text>
<text x="42.2" y="149.8">15</text>
<text x="42.4" y="144.4">11</text>
<text x="50.9" y="144.4">12</text>
<text x="50.9" y="147.1">14</text>
<text x="50.9" y="149.8">16</text>
<text x="42.2" y="152.5">17</text>
<text x="42.2" y="155.2">19</text>
<text x="50.9" y="152.5">18</text>
<text x="50.9" y="155.2">20</text>
<text x="42.2" y="157.9">21</text>
<text x="42.2" y="160.6">23</text>
<text x="50.9" y="157.9">22</text>
<text x="50.9" y="160.6">24</text>
<text x="42.2" y="163.3">25</text>
<text x="42.2" y="166">27</text>
<text x="50.9" y="163.3">26</text>
<text x="50.9" y="166">28</text>
<text x="42.2" y="168.7">29</text>
<text x="42.2" y="171.4">31</text>
<text x="50.9" y="168.7">30</text>
<text x="50.9" y="171.4">32</text>
<text x="42.2" y="174.1">33</text>
<text x="42.2" y="176.8">35</text>
<text x="42.2" y="179.6">37</text>
<text x="50.9" y="174.1">34</text>
<text x="50.9" y="176.8">36</text>
<text x="50.9" y="179.6">38</text>
<text x="42.2" y="182.3">39</text>
<text x="50.9" y="182.3">40</text>
</g>
<g font-size="2.1" fill="#808080">
<text x="249.4" y="70.3">TP1</text>
<text x="249.4" y="73">TP2</text>
<text x="249.4" y="75.7">TP3</text>
</g>
<g font-size="2.1" fill="#800000">
<text x="208.8" y="194.8">2016/8/19</text>
<text x="217.8" y="194.8">13:50:01</text>
</g>
<text font-size="2.1" fill="#7f7f7f" x="249.4" y="194.8">v0.1</text>
<g font-size="1.5" fill="#808080">
<text x="61.9" y="24.8">PROG_VCC</text>
<text x="35.7" y="33.8">RST</text>
<text x="72.2" y="35.1" transform="rotate(-90 72.2 35.1)">R21</text>
<text x="72.2" y="31.1" transform="rotate(-90 72.2 31.1)">10k</text>
<text x="97.9" y="34.5">U2</text>
<text x="110.1" y="34.5">LPC11U35FHI33-5X5</text>
<text x="62.7" y="37.9">C19</text>
<text x="68.1" y="37.9">100nF</text>
<text x="77.6" y="37.9">PROG-RESET</text>
<text x="77.6" y="40.6">PROG-BUTTON</text>
<text x="173.7" y="37.9">PROG_VCC</text>
<text x="187.2" y="37.9">C20</text>
<text x="187.2" y="40.6">C21</text>
<text x="192.6" y="37.9">100nF</text>
<text x="192.6" y="40.6">1uF</text>
<text x="34.3" y="44.6">BUTTON-2P-REINFORCE</text>
<text x="54.3" y="45.1">USB5V</text>
<text x="62.7" y="47.3">R23</text>
<text x="62.7" y="44.6">R22</text>
<text x="68.1" y="47.3">15k</text>
<text x="68.1" y="44.6">10k</text>
<text x="82.9" y="43.7">DEBUG_RST</text>
<text x="191.2" y="48.7" transform="rotate(-90 191.2 48.7)">100k</text>
<text x="80.9" y="60">DEBUG_SWDIO</text>
<text x="80.9" y="54.6">USB_CONNECT</text>
<text x="84" y="57.3">PROG-CTS</text>
<text x="177.7" y="56.8">CJ2101</text>
<text x="177.7" y="54.1">Q1</text>
<text x="191.2" y="54.1" transform="rotate(-90 191.2 54.1)">R24</text>
<text x="193.7" y="55.9">USB_CONNECT</text>
<text x="80.7" y="62.7">DEBUG_SWCLK</text>
<text x="184.5" y="64.9" transform="rotate(-90 184.5 64.9)">1.5k</text>
<text x="191.2" y="64.9">D2</text>
<text x="195.3" y="64.9">ESDPSA0402V05</text>
<text x="245.2" y="63.2">USB</text>
<text x="173.7" y="71.7">R26</text>
<text x="180.4" y="71.7">33R</text>
<text x="184.5" y="70.3" transform="rotate(-90 184.5 70.3)">R25</text>
<text x="173.7" y="74.4">R27</text>
<text x="180.4" y="74.4">33R</text>
<text x="191.2" y="75.7">D3</text>
<text x="195.3" y="75.7">ESDPSA0402V05</text>
<text x="211.3" y="77.6">USB5V</text>
<text x="223.7" y="75.7">F1</text>
<text x="33" y="83.9">R28</text>
<text x="38.3" y="83.9">3.3k</text>
<text x="42.4" y="83.9">CDC</text>
<text x="50.5" y="83.9">RED</text>
<text x="219.6" y="82.5" transform="rotate(-90 219.6 82.5)">100nF</text>
<text x="223.7" y="79.8">PPTC_750mA</text>
<text x="237.2" y="83.9">D4</text>
<text x="244" y="82.5">MICRO-USB5+4P-SMD-0.65-B</text>
<text x="18.6" y="84.3">PROG_VCC</text>
<text x="84" y="84.3">PROG-RTS</text>
<text x="84.9" y="87">PROG-RX</text>
<text x="85" y="89.8">PROG-TX</text>
<text x="219.6" y="87.9" transform="rotate(-90 219.6 87.9)">C22</text>
<text x="237.2" y="86.6">ESDPSA0402V05</text>
<text x="33" y="92">R29</text>
<text x="38.3" y="92">3.3k</text>
<text x="42.4" y="92">MSD</text>
<text x="50.5" y="92">YELLOW</text>
<text x="33" y="100.1">R30</text>
<text x="38.3" y="100.1">3.3k</text>
<text x="42.4" y="100.1">DAP</text>
<text x="50.5" y="100.1">WHITE</text>
<text x="185.8" y="105.5">C23</text>
<text x="191.2" y="105.5">12pF</text>
<text x="185.8" y="113.6">X3</text>
<text x="185.8" y="116.3">12MHz</text>
<text x="35.5" y="131.7">GND</text>
<text x="45.1" y="128.5">J1</text>
<text x="47.8" y="128.5">2X20-2.0mm-H4.3mm</text>
<text x="57.1" y="131.7">GND</text>
<text x="185.8" y="127.2">C24</text>
<text x="191.2" y="127.2">12pF</text>
<text x="32.4" y="134.4">BLE_CTS</text>
<text x="33.4" y="137.1">BLE_TX</text>
<text x="57.1" y="134.4">PWR_BTN</text>
<text x="57.1" y="137.1">RST_BTN</text>
<text x="32.4" y="142.5">BLE_RTS</text>
<text x="33.3" y="139.8">BLE_RX</text>
<text x="57.1" y="139.8">P0.26/BLE_SPI_SCK</text>
<text x="57.1" y="142.5">P0.25/BLE_SPI_MISO</text>
<text x="33.3" y="147.9">BLE_RX</text>
<text x="33.4" y="145.2">BLE_TX</text>
<text x="57.1" y="147.9">P0.23/BLE_SPI_MOSI</text>
<text x="57.1" y="145.2">P0.24/BLE_SPI_SS</text>
<text x="28.4" y="153.3">P0.20/BLE_SDA</text>
<text x="28.6" y="150.6">P0.22/BLE_SCL</text>
<text x="69.3" y="150.6">PCM_FS</text>
<text x="69.3" y="153.3">PCM_CLK</text>
<text x="18.5" y="158.8">I2C1_SDA</text>
<text x="18.7" y="156.1">I2C1_SCL</text>
<text x="35" y="161.5">P0.02</text>
<text x="57.1" y="161.5">P0.03</text>
<text x="69.3" y="158.8">PCM_DI</text>
<text x="69.3" y="156">PCM_DO</text>
<text x="35" y="164.2">P0.04</text>
<text x="35" y="166.9">P0.06</text>
<text x="57.1" y="164.2">P0.05</text>
<text x="57.1" y="166.9">P0.07</text>
<text x="35" y="169.6">P0.08</text>
<text x="35" y="172.3">P0.16</text>
<text x="57.1" y="169.6">P0.11</text>
<text x="57.1" y="172.3">P0.17</text>
<text x="34.9" y="177.7">VCC2</text>
<text x="35" y="175">P0.18</text>
<text x="57.1" y="177.7">NC1</text>
<text x="57.1" y="175">P0.19</text>
<text x="34" y="180.4">USB5V</text>
<text x="35.5" y="183.1">GND</text>
<text x="57.1" y="183.1">GND</text>
<text x="57.1" y="180.4">NC2</text>
</g>
<g font-size="1.5" fill="#7f7f7f">
<text x="55.3" y="154.9">Not available</text>
<text x="29.6" y="157.6">Not available</text>
</g>
<text font-size="1.2" fill="#7f7f7f" x="29.5" y="147.4" transform="rotate(-90 29.5 147.4)">SAME UART SIGNAL!</text>
</svg>
